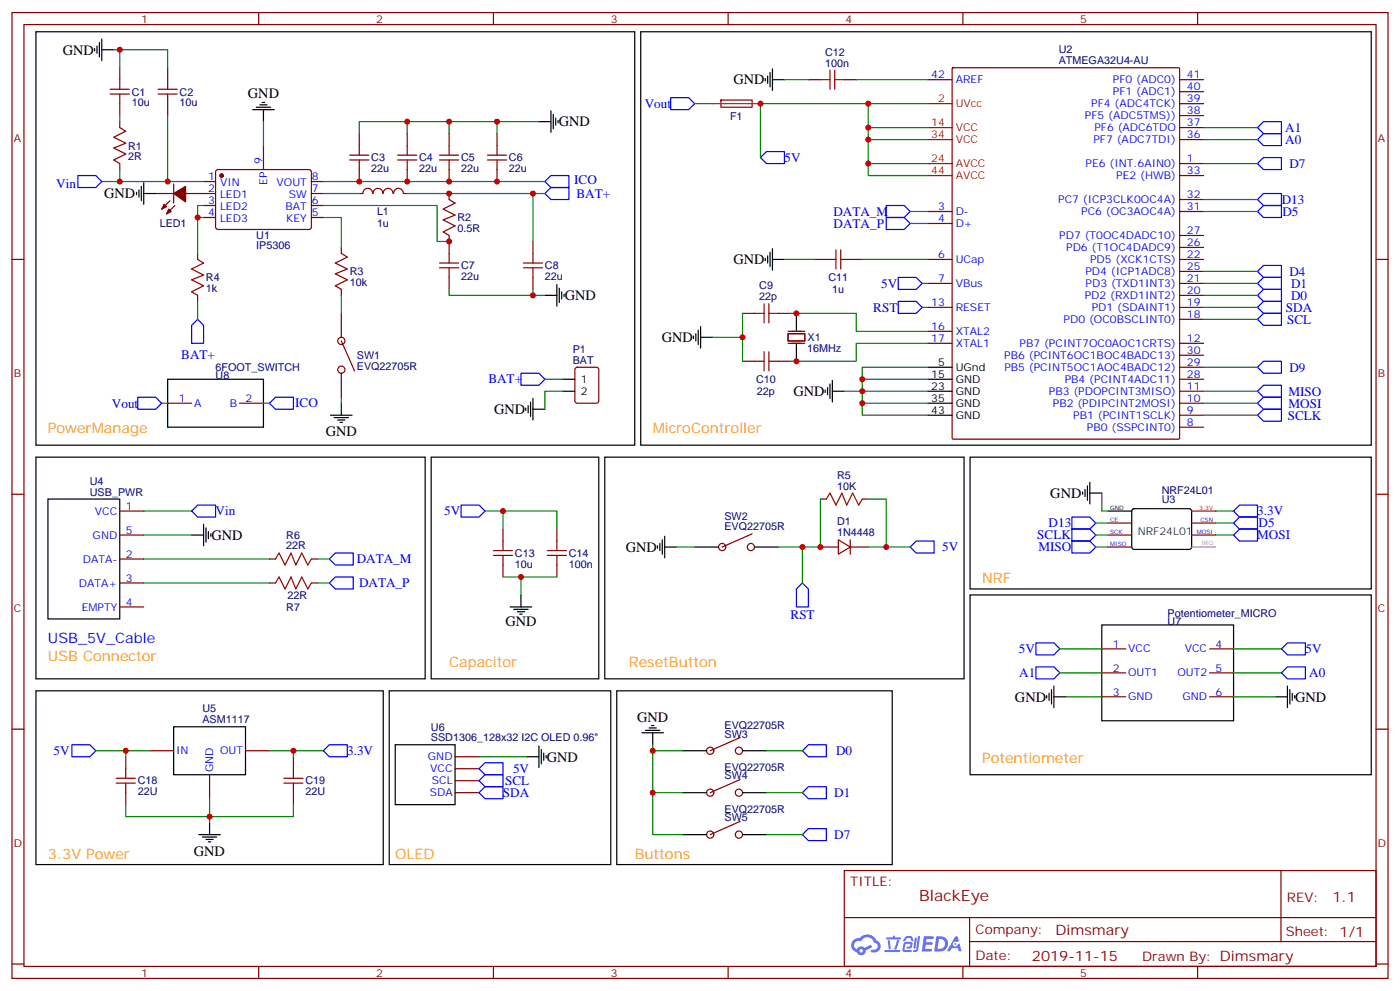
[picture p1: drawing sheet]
<svg xmlns="http://www.w3.org/2000/svg" width="412mm" height="292mm" viewBox="0 0 412 292" stroke-linecap="round" stroke-linejoin="round" font-family="sans-serif">
<path d="M10.6 9.3h176.4v121.8h-176.4zM188.7 9.3h215.2v121.8h-215.2zM10.6 134.6h114.6v65.2h-114.6zM127 134.6h49.4v65.2h-49.4zM178.2 134.6h105.8v65.2h-105.8zM285.8 134.6h118.1v38.8h-118.1zM285.8 175.2h118.1v52.9h-118.1zM10.6 203.4h102.3v51.1h-102.3zM114.7 203.4h65.2v51.1h-65.2zM181.7 203.4h81.1v51.1h-81.1z" fill="none" stroke="#000" stroke-width=".35"/>
<g fill="none" stroke="#870000" stroke-width=".35">
<path d="M3.5 3.7h405.4v284.3h-405.4zM7.1 7.2h398.2v277.3h-398.2zM76.2 3.7v3.5M145.3 3.7v3.5M214.5 3.7v3.5M283.6 3.7v3.5M352.8 3.7v3.5M3.5 76.4h3.6M405.3 76.4h3.6M3.5 145.5h3.6M405.3 145.5h3.6M3.5 214.7h3.6"/>
<path d="M405.3 214.7h3.6M248.7 256.3h156.6v28.2h-156.6zM377.3 256.3v20.9M248.7 270.1h156.5M285.6 277.2h119.6M285.6 270.1v14.2M3.5 283.8h3.6M76.2 284.5v3.5M145.3 284.5v3.5M214.5 284.5v3.5M283.6 284.5v3.5M352.8 284.5v3.5"/>
<path d="M405.3 283.8h3.6"/>
</g>
<g fill="#5487ff">
<path d="M272.1 275.6h2.6l.3 .2-.1 .6h-2l-.1 1h1.6l.4 .4-.4 .3h-1.7l-.2 1.2 1.8 .1 .3 .3-.2 .4h-2.9z"/>
<path d="M281.4 275.7h.7l.4 1.3-.7 .3a.74 .74 0 0 0-1.1 .3 .74 .74 0 0 0 .5 1.1 .74 .74 0 0 0 .9-.7l.5-.3 .7 2.4h-.9l-.2-1h-1.9l-.5 1h-.9z"/>
<path d="M269.5 276.1h.6l-.4 2.9a.31 .31 0 0 1-.3 .3 .31 .31 0 0 1-.3-.3z"/>
<path d="M270.4 275.6h.6l-.5 4a.89 .89 0 0 1-.7 .7 .89 .89 0 0 1-.9-.3l1-.5z"/>
<path d="M266.8 275.8l.6-.2 1.2 .1 .5 1.3-.6 .1-.4-.9-1 .1a.95 .95 0 0 1-1 .8l-.1-.2z"/>
<path d="M266.4 277.5l1.8-.2a1.04 1.04 0 0 1 .6 1.1 1.04 1.04 0 0 1-.8 .9h-.7a.29 .29 0 0 1-.3-.4 .29 .29 0 0 1 .3-.2h.7l.2-.8h-1.4l-.4 1.7 1.9 .1a.29 .29 0 0 1 .3 .3 .29 .29 0 0 1-.3 .3h-2l-.4-.3 .2-2.1z"/>
<path d="M260.5 279.7h4.4a.3 .3 0 0 1 .3 .3 .3 .3 0 0 1-.3 .3h-4.3z"/>
<path d="M264.3 276.8h.6l-.5 1.6a1.02 1.02 0 0 1-.7 1.2l-.2-.3z"/>
<path d="M261.5 276.8h.6l.3 2.4-.3 .3-.3-.2z"/>
<path d="M261.1 276h1.9l.2-.5h.5l-.1 .5h1.5a.29 .29 0 0 1 .3 .3 .29 .29 0 0 1-.3 .3h-3.9z"/>
<path d="M275.8 275.6l-.6 4.5h1.4a2.27 2.27 0 0 0 2.7-2.3 2.27 2.27 0 0 0-2.7-2.2zM276.6 276.4a1.5 1.5 0 0 1 1.8 1.6 1.5 1.5 0 0 1-1.9 1.3h-.3z"/>
<path d="M251.4 276.8a2.09 2.09 0 0 0 1 3.5 1.37 1.37 0 0 0 1.5 .9 1.37 1.37 0 0 0 1.1-1.4l2-1-.5-.7-1.8 1a1.4 1.4 0 0 0-2.3 .4 1.32 1.32 0 0 1-.6-1.9 1.32 1.32 0 0 1 1.9-.4 2.02 2.02 0 0 1 2-1.3 2.02 2.02 0 0 1 1.8 1.6 1.09 1.09 0 0 1 1.1 1.4 1.09 1.09 0 0 1-1.6 .7 .41 .41 0 0 0-.5 .3 .41 .41 0 0 0 .4 .5 1.89 1.89 0 0 0 2.4-1.2 1.89 1.89 0 0 0-1.2-2.4 2.98 2.98 0 0 0-5-.6l-1 .1zM253.2 279.9a.52 .52 0 0 1 1 0 .52 .52 0 0 1-1 0z"/>
<circle cx="281.4" cy="277.9" r=".28"/>
</g>
<g fill="none" stroke="#870000" stroke-width=".35">
<path d="M35.3 19.9v6.4M49.4 19.9v6.4M32.5 27.7h5.6M32.5 26.3h5.6M35.3 35.8v1.8l1.7 1-3.5 1.8 3.5 1.8-3.5 1.4 3.5 1.7-3.5 1.8 1.8 1.1v1.7M35.3 27.7v6.3M46.6 27.7h5.6M46.6 26.3h5.6M49.4 27.7v6.3M105.8 39.3v6.4M119.9 39.3v6.4M132.3 39.3v6.4"/>
<path d="M146.4 39.3v6.4M212.4 29.5h9.1v2l-9.1 .1zM238.1 23.5h3.6M248.7 23.5h3.5M273.4 23.5h7.1M280.5 20.1l.3-.2h66.3l.3 .2 .1 108.8-.2 .3-66.5 .1-.3-.2zM347.5 23.5h7M347.5 37.6h7M347.5 34h7M347.5 30.5h7M347.5 27h7M45.9 57h5.3"/>
<path d="M50.1 59.1l-2.5 2.5M51.2 54.2v5.6M54.7 57h8.8M60 53.4h3.5M63.7 50.1l.5-.2 27.1 .1 .4 .6v16.5l-.7 .5-27.1-.1-.4-.6v-16.3zM77.6 42.9v7M91.7 53.4h3.5M91.7 57h3.5M103 47.1h5.7M103 45.7h5.7M105.8 57h1.1M105.8 47.1v6.3"/>
<path d="M106.9 56.9a1.41 1.41 0 0 1 1.4-1.5 1.41 1.41 0 0 1 1.4 1.6M109.9 56.9a1.41 1.41 0 0 1 1.4-1.5 1.41 1.41 0 0 1 1.4 1.5M112.9 56.9a1.41 1.41 0 0 1 1.4-1.5 1.41 1.41 0 0 1 1.4 1.5M116 56.9a1.41 1.41 0 0 1 1.4-1.5 1.41 1.41 0 0 1 1.4 1.6M117.1 47.1h5.7M117.1 45.7h5.7M118.9 57h1M119.9 47.1v6.3M129.5 47.1h5.6M129.5 45.7h5.6M132.3 47.1v6.3M132.3 57v1.7l1.8 1.1-3.6 1.8 3.6 1.7-3.6 1.4 3.6 1.8-3.6 1.8 1.8 1v8.1"/>
<path d="M143.6 47.1h5.6M143.6 45.7h5.6M146.4 47.1v6.3M347.5 41.1h7M347.5 48.2h7M347.5 58.7h7M347.5 51.7h7M51.5 60.5l-2.5 2.5M58.2 74.6v1.8l1.8 1-3.6 1.8 3.6 1.8-3.6 1.4 3.6 1.7-3.6 1.8 1.8 1.1v1.7M60 60.5h3.5M60 64h3.5M91.7 60.5h3.5"/>
<path d="M91.7 64h3.5M100.5 72.8v1.8l1.8 1.1-3.5 1.7 3.5 1.8-3.5 1.4 3.5 1.8-3.5 1.7 1.7 1.1v1.8M129.5 78.8h5.6M129.5 77.4h5.6M132.3 78.8v6.4M154.2 78.8h5.6M154.2 77.4h5.6M157 71.1v6.3M157 78.8v6.4M239.9 76.4h3.5M250.5 76.4h3.5M273.4 65.8h7.1"/>
<path d="M273.4 62.3h7.1M273.4 76.4h7.1M347.5 62.3h7M347.5 76.4h7M347.5 69.3h7M347.5 72.8h7M347.5 79.9h7M100.5 92.3v7M218.7 92.3h3.5M229.3 92.3h3.5M232.1 98.2h5v2.2h-5zM232.1 97.5h5"/>
<path d="M273.4 97.5h7.1M273.4 83.4h7.1M273.4 90.5h7.1M347.5 83.4h7M347.5 90.5h7M347.5 87h7M347.5 94h7M49.4 118.7h7M70.6 118.7h7M100.5 100.4l3.9 8.8M100.5 109.9v7M169.6 108.3l.4-.2h5.7l.6 .5 .1 9.4-.5 .7h-5.9l-.6-.5-.1-9.4z"/>
<path d="M218.7 106.4h3.5M229.3 106.4h3.5M232.1 101.1h5M273.4 101.1h7.1M347.5 101.1h7M347.5 104.6h7M347.5 108.1h7M347.5 111.7h7M347.5 115.2h7M347.5 118.7h7M347.5 122.2h7M347.5 125.8h7"/>
<path d="M35.3 150.5h7M35.3 157.5h7M148.2 155.8v3.5M164 155.8v3.5M221.5 157.2l-8.8 3.8M241.7 146.9h1.7M246.9 158.9l3.6 2.1-3.6 2.2zM250.5 158.9v4.3M254 146.9h1.8M326.3 157.5h7.1M326.3 154h7.1M351 157.5h7.1"/>
<path d="M351 154h7.1M35.3 164.6h7M35.3 171.6h7M35.3 178.7h7M79.4 164.6h1.7M79.4 171.6h1.7M91.7 164.6h1.8M91.7 171.6h1.8M148.2 166.3v3.6M164 166.3v3.6M241.7 161h5.2M250.5 161h5.3"/>
<path d="M326.3 161h7.1M324.6 191h7M324.6 198.1h7M356.3 191h7.1M356.3 198.1h7.1M218 217.1l-8.8 3.9M324.6 205.1h7M356.3 205.1h7.1M37 222.8v3.5M37 233.4v3.5M44.1 221h7.1M61.7 228.1v7"/>
<path d="M72.3 221h7.1M86.4 222.8v3.5M86.4 233.4v3.5M134.1 233.4h7M134.1 229.8h7M134.1 226.3h7M134.1 222.8h7M218 229.5l-8.8 3.9M218 241.8l-8.8 3.9"/>
<circle cx="100.5" cy="108.8" r="1.06"/>
<circle cx="100.5" cy="100.4" r="1.06"/>
<circle cx="212.7" cy="161" r="1.06"/>
<circle cx="221.2" cy="161" r="1.06"/>
<circle cx="209.2" cy="221" r="1.06"/>
<circle cx="209.2" cy="233.4" r="1.06"/>
<circle cx="217.7" cy="233.4" r="1.06"/>
<circle cx="217.7" cy="221" r="1.06"/>
<circle cx="209.2" cy="245.7" r="1.06"/>
<circle cx="217.7" cy="245.7" r="1.06"/>
</g>
<g fill="#870000" stroke="#870000" stroke-width=".35">
<path d="M48.3 60.1l.7 .8-1.4 .7z"/>
<path d="M49.7 61.6l.7 .7-1.4 .7z"/>
<path d="M51.2 57l3.5-2.1v4.5z"/>
<circle cx="65.3" cy="51.7" r=".53"/>
</g>
<path d="M273.4 37.6h7.1M273.4 30.5h7.1M273.4 51.7h7.1M273.4 48.2h7.1M273.4 41.1h7.1M351 150.5h7.1" fill="none" stroke="#f00" stroke-width=".35"/>
<g fill="none" stroke="#000" stroke-width=".35">
<path d="M27.9 14.3v.7M28.6 13.6v2.1M29.3 12.5v4.3M30 14.6h3.5M30 11.5v6.3M74.4 32.3h6.4M75.5 31.6h4.2M76.6 30.9h2.1M77.3 30.2h.7M77.6 32.3v3.5M158.7 35.8h3.6M162.3 32.6v6.4"/>
<path d="M163 33.7v4.2M163.7 34.7v2.2M164.4 35.5v.7M225.4 23.1v.7M226.1 22.4v2.1M226.8 21.3v4.3M227.5 23.5h3.6M227.5 20.3v6.3M40.2 56.6v.7M40.9 55.9v2.1M41.6 54.9v4.2M42.3 57h3.6"/>
<path d="M42.3 53.8v6.3M225.4 76v.7M226.1 75.3v2.1M226.8 74.3v4.2M227.5 73.2v6.4M227.5 76.4h3.6M160.5 87h3.5M164 83.8v6.3M164.7 84.8v4.3M165.5 85.9v2.1M166.2 86.6v.7M204.3 99v.7"/>
<path d="M205 98.2v2.2M205.7 97.2v4.2M206.4 99.3h3.5M206.4 96.1v6.4M234.6 92.3v4.9M49.4 111.7h28.2v14.1h-28.2zM100.5 118.7v3.5M155.6 119.4v2.1M156.3 118.4v4.2M157 117.3v6.3M165.8 111.7h3.5M165.8 115.2h3.5"/>
<path d="M234.6 101.4v5M243.1 114.8v.7M243.8 114.1v2.1M244.5 113.1v4.2M245.2 115.2h3.5M245.2 112v6.4M273.4 108.1h7.1M273.4 118.7h7.1M273.4 111.7h7.1M273.4 115.2h7.1M97.4 122.2h6.3M98.4 122.9h4.3"/>
<path d="M99.5 123.6h2.1M100.2 124.4h.7M154.9 120.1v.7M157 120.5h3.5M273.4 122.2h7.1M14.1 146.9h21.2v35.3h-21.2zM56.4 157.5h3.6M60 154.3v6.4M60.7 155.4v4.2M61.4 156.5v2.1M62.1 157.2v.7M194.4 160v2.1"/>
<path d="M195.1 158.9v4.3M195.8 157.9v6.3M318.9 144.8v.7M319.6 144.1v2.1M320.3 143.1v4.2M321 145.2h3.6M321 142v6.3M326.3 150.5h7.1M333.6 150l.5-.2h16.5l.4 .7-.1 10.8-.6 .4h-16.5l-.4-.7v-10.5zM150.3 178.7h6.3M151.3 179.4h4.3M153.5 175.2v3.5"/>
<path d="M193.7 160.7v.7M195.8 161h3.5M204.6 161h7.1M222.2 161h7.1M152.4 180.1h2.1M153.1 180.8h.7M324.6 184h38.8v28.2h-38.8zM51.2 214h21.1v14.1h-21.1zM116.4 219.3h17.7v17.6h-17.7zM158.7 219.6v6.4M189.1 215.7h6.3M190.1 215h4.3"/>
<path d="M191.2 214.3h2.1M191.9 213.6h.7M192.3 215.7v3.6M308.3 204.8v.7M309 204.1v2.1M309.7 203v4.3M310.4 205.1h3.6M310.4 202v6.3M375.7 205.1h3.5M379.2 202v6.3M379.9 203v4.3M380.6 204.1v2.1"/>
<path d="M381.4 204.8v.7M155.2 222.8h3.5M159.5 220.7v4.2M160.2 221.7v2.1M160.9 222.4v.7M201.1 221h7M201.1 233.4h7M218.7 221h7.1M218.7 233.4h7.1M58.6 245.7h6.3M59.6 246.4h4.3M60.7 247.1h2.1"/>
<path d="M61.4 247.8h.7M61.7 242.2v3.5M201.1 245.7h7M218.7 245.7h7.1"/>
</g>
<g fill="none" stroke="#a10000" stroke-width=".35">
<path d="M241.7 23.5h2.8M244.5 20.6v5.7M245.9 20.6v5.7M245.9 23.5h2.8M243.4 76.4h2.8M246.2 73.6v5.6M247.6 73.6v5.6M247.6 76.4h2.9M222.2 92.3h2.9M225.1 89.4v5.7M226.5 92.3h2.8M226.5 89.4v5.7"/>
<path d="M222.2 106.4h2.9M225.1 103.5v5.7M226.5 103.5v5.7M226.5 106.4h2.8M148.2 159.3v2.8M164 159.3v2.8M243.4 146.9l1.1-1.7 1.7 3.5 1.8-3.5 1.4 3.5 1.8-3.5 1.7 3.5 1.1-1.8M81.1 164.6l1.1-1.8 1.8 3.5 1.7-3.5 1.4 3.5 1.8-3.5 1.8 3.5 1-1.7M81.1 171.6l1.1-1.7 1.8 3.5 1.7-3.5 1.4 3.5 1.8-3.5 1.8 3.5 1-1.8M145.3 163.5h5.7M145.3 162.1h5.7M148.2 163.5v2.8"/>
<path d="M161.2 163.5h5.7M161.2 162.1h5.7M164 163.5v2.8M34.2 230.5h5.7M34.2 229.1h5.7M37 226.3v2.8M37 230.5v2.9M83.6 230.5h5.7M83.6 229.1h5.7M86.4 226.3v2.8M86.4 230.5v2.9"/>
</g>
<path d="M209.9 30.5h14.1" fill="none" stroke="#8c2424" stroke-width=".35"/>
<path d="M351 161h7.1" fill="none" stroke="#999" stroke-width=".35"/>
<g fill="none" stroke="#00f" stroke-width=".35">
<path d="M197.6 28.8h5.2l1.8 1.7-1.8 1.8h-5.2zM370.4 37.6l1.8-1.8h5.3v3.5h-5.3zM22.9 51.7h5.3l1.8 1.7-1.8 1.8h-5.3zM160.5 57l1.8-1.8h5.3v3.5h-5.3zM160.5 53.4l1.8-1.7h5.3v3.5h-5.3zM224 46.4l1.8-1.8h5.3v3.6h-5.3zM370.4 41.1l1.8-1.8h5.3v3.6h-5.3zM370.4 48.2l1.8-1.8h5.3v3.5h-5.3zM370.4 58.7l1.8-1.7h5.3v3.5h-5.3zM261.1 60.5h5.2l1.8 1.8-1.8 1.7h-5.2zM261.1 64h5.2l1.8 1.8-1.8 1.8h-5.2zM370.4 79.9l1.8-1.8h5.3v3.6h-5.3z"/>
<path d="M370.4 62.3l1.8-1.8h5.3v3.5h-5.3zM58.2 94l1.8 1.8v5.3h-3.6v-5.3zM264.6 81.7h5.3l1.7 1.7-1.7 1.8h-5.3zM264.6 88.7h5.3l1.7 1.8-1.7 1.8h-5.3zM370.4 94l1.8-1.7h5.3v3.5h-5.3zM370.4 90.5l1.8-1.8h5.3v3.6h-5.3zM370.4 87l1.8-1.8h5.3v3.5h-5.3zM370.4 83.4l1.8-1.7h5.3v3.5h-5.3zM40.6 116.9h5.3l1.7 1.8-1.7 1.8h-5.3zM79.4 118.7l1.7-1.8h5.3v3.6h-5.3zM153.5 109.9h5.2l1.8 1.8-1.8 1.7h-5.2zM370.4 115.2l1.8-1.8h5.3v3.5h-5.3z"/>
<path d="M370.4 118.7l1.8-1.8h5.3v3.6h-5.3zM370.4 108.1l1.8-1.7h5.3v3.5h-5.3zM370.4 122.2l1.8-1.7h5.3v3.5h-5.3zM56.4 150.5l1.8-1.8h5.3v3.5h-5.3zM135.8 148.7h5.3l1.8 1.8-1.8 1.7h-5.3zM315.7 159.3h5.3l1.8 1.7-1.8 1.8h-5.3zM315.7 155.8h5.3l1.8 1.7-1.8 1.8h-5.3zM315.7 152.2h5.3l1.8 1.8-1.8 1.8h-5.3zM363.4 157.5l1.7-1.7h5.3v3.5h-5.3zM363.4 154l1.7-1.8h5.3v3.6h-5.3zM365.1 148.7h5.3v3.5h-5.3l-1.7-1.7zM97 164.6l1.8-1.8h5.3v3.5h-5.3z"/>
<path d="M97 171.6l1.8-1.7h5.3v3.5h-5.3zM236.4 171.6l1.7 1.8v5.3h-3.5v-5.3zM268.1 161l1.8-1.7h5.3v3.5h-5.3zM305.2 189.3h5.2l1.8 1.7-1.8 1.8h-5.2zM305.2 196.3h5.2l1.8 1.8-1.8 1.7h-5.2zM377.5 191l1.7-1.7h5.3v3.5h-5.3zM377.5 198.1l1.7-1.8h5.3v3.5h-5.3zM21.2 219.3h5.3l1.7 1.7-1.7 1.8h-5.3zM95.2 221l1.8-1.7h5.3v3.5h-5.3zM141.1 233.4l1.8-1.8h5.3v3.5h-5.3zM141.1 229.8l1.8-1.7h5.3v3.5h-5.3zM141.1 226.3l1.8-1.8h5.3v3.6h-5.3z"/>
<path d="M236.4 221l1.7-1.7h5.3v3.5h-5.3zM236.4 233.4l1.7-1.8h5.3v3.5h-5.3zM236.4 245.7l1.7-1.8h5.3v3.6h-5.3z"/>
</g>
<g fill="none" stroke="#008700" stroke-width=".35">
<path d="M33.5 14.6h15.9v5.3M35.3 14.6v5.3M35.3 34v1.8M49.4 34v19.4M77.6 35.8v7.1M119.9 35.8v3.5M132.3 35.8v3.5M146.4 35.8v3.5M158.7 35.8h-52.9v3.5M204.6 30.5h5.3M231.1 23.5h7M252.2 23.5h21.2"/>
<path d="M255.8 30.5v7.1h17.6M255.8 37.6v3.5h17.6M273.4 30.5h-49.4v15.9M354.5 37.6h15.9M30 53.4h30M35.3 49.9v3.5M95.2 53.4h65.3M95.2 57h10.6M119.9 57h40.6M157 57v14.1M255.8 41.1v7.1h17.6M255.8 48.2v3.5h17.6"/>
<path d="M354.5 41.1h15.9M354.5 48.2h15.9M354.5 58.7h15.9M58.2 64v10.6M60 60.5h-1.8v3.5h1.8M95.2 60.5h33.6v10.6h3.5M95.2 64h5.3v8.8M231.1 76.4h8.8M254 76.4h19.4M268.1 62.3h5.3M268.1 65.8h5.3M354.5 62.3h15.9"/>
<path d="M354.5 79.9h15.9M58.2 88.7v5.3M100.5 87v5.3M132.3 85.2v1.8h28.2M157 85.2v1.8M209.9 99.3h8.8M218.7 92.3v14.1M232.8 92.3h19.4v5.2h21.2M271.6 83.4h1.8M271.6 90.5h1.8M354.5 83.4h15.9M354.5 90.5h15.9"/>
<path d="M354.5 94h15.9M354.5 87h15.9M47.6 118.7h1.8M77.6 118.7h1.8M100.5 116.9v1.8M160.5 111.7h5.3M165.8 115.2h-5.3v5.3M254 111.7h19.4M254 118.7h19.4M273.4 108.1h-19.4v7.1h-5.3M273.4 115.2h-19.4v7h19.4M273.4 101.1h-21.2v5.3h-19.4"/>
<path d="M354.5 118.7h15.9M354.5 115.2h15.9M354.5 108.1h15.9M354.5 122.2h15.9M42.3 150.5h14.1M42.3 157.5h14.1M142.9 150.5h21.1v5.3M148.2 150.5v5.3M241.7 146.9v14.1h-12.4M255.8 146.9h5.3v14.1M322.8 157.5h3.5M322.8 154h3.5"/>
<path d="M324.6 145.2v5.3h1.7M358.1 150.5h5.3M358.1 157.5h5.3M358.1 154h5.3M42.3 164.6h37.1M42.3 171.6h37.1M93.5 164.6h3.5M93.5 171.6h3.5M148.2 169.9h5.3v5.3M153.5 169.9h10.5M199.3 161h5.3M236.4 161v10.6"/>
<path d="M255.8 161h12.3M322.8 161h3.5M312.2 191h12.4M312.2 198.1h12.4M363.4 191h14.1M363.4 198.1h14.1M192.3 219.3v1.7h8.8M314 205.1h10.6M363.4 205.1h12.3M28.2 221h15.9M37 236.9v3.5h49.4v-3.5M37 221v1.8"/>
<path d="M61.7 235.1v7.1M79.4 221h15.8M86.4 221v1.8M141.1 222.8h14.1M192.3 221v12.4h8.8M192.3 233.4v12.3h8.8M225.8 221h10.6M225.8 233.4h10.6M225.8 245.7h10.6"/>
</g>
<g fill="#c00">
<circle cx="192.3" cy="221" r=".88"/>
<circle cx="224" cy="30.5" r=".88"/>
<circle cx="255.8" cy="30.5" r=".88"/>
<circle cx="86.4" cy="221" r=".88"/>
<circle cx="61.7" cy="240.4" r=".88"/>
<circle cx="37" cy="221" r=".88"/>
<circle cx="148.2" cy="150.5" r=".88"/>
<circle cx="255.8" cy="41.1" r=".88"/>
<circle cx="241.7" cy="161" r=".88"/>
<circle cx="261.1" cy="161" r=".88"/>
<circle cx="218.7" cy="99.3" r=".88"/>
<circle cx="254" cy="115.2" r=".88"/>
<circle cx="132.3" cy="71.1" r=".88"/>
<circle cx="146.4" cy="53.4" r=".88"/>
<circle cx="119.9" cy="35.8" r=".88"/>
<circle cx="119.9" cy="53.4" r=".88"/>
<circle cx="132.3" cy="53.4" r=".88"/>
<circle cx="105.8" cy="53.4" r=".88"/>
<circle cx="35.3" cy="14.6" r=".88"/>
<circle cx="35.3" cy="53.4" r=".88"/>
<circle cx="49.4" cy="53.4" r=".88"/>
<circle cx="132.3" cy="35.8" r=".88"/>
<circle cx="146.4" cy="35.8" r=".88"/>
<circle cx="157" cy="87" r=".88"/>
<circle cx="132.3" cy="57" r=".88"/>
<circle cx="157" cy="57" r=".88"/>
<circle cx="58.2" cy="64" r=".88"/>
<circle cx="254" cy="111.7" r=".88"/>
<circle cx="254" cy="118.7" r=".88"/>
<circle cx="234.6" cy="92.3" r=".88"/>
<circle cx="234.6" cy="106.4" r=".88"/>
<circle cx="236.4" cy="161" r=".88"/>
<circle cx="255.8" cy="37.6" r=".88"/>
<circle cx="255.8" cy="48.2" r=".88"/>
<circle cx="153.5" cy="169.9" r=".88"/>
<circle cx="192.3" cy="233.4" r=".88"/>
</g>
<text font-size="4.6" fill="#800" x="270.8" y="265.3">BlackEye</text>
<g font-size="4.2">
<text x="18.5" y="16.1">GND</text>
<text x="73" y="29">GND</text>
<text x="216.1" y="24.9">GND</text>
<text x="164.6" y="37.2">GND</text>
<text x="30.7" y="58.4">GND</text>
<text x="216.1" y="77.8">GND</text>
<text x="166.3" y="88.4">GND</text>
<text x="194.9" y="100.7">GND</text>
<text x="233.7" y="116.6">GND</text>
<text x="145.5" y="121.9">GND</text>
<text x="96" y="128.3">GND</text>
<text x="309.4" y="146.6">GND</text>
<text x="62.3" y="158.9">GND</text>
<text x="184.3" y="162.5">GND</text>
<text x="148.9" y="184.3">GND</text>
<text x="299" y="206.6">GND</text>
<text x="381.5" y="206.6">GND</text>
<text x="187.7" y="212.6">GND</text>
<text x="161" y="224.2">GND</text>
<text x="57.1" y="251.9">GND</text>
</g>
<g font-size="4.2" fill="#f90">
<text x="14.1" y="127.5">PowerManage</text>
<text x="192.3" y="127.5">MicroController</text>
<text x="289.3" y="171.6">NRF</text>
<text x="14.1" y="194.6">USB Connector</text>
<text x="132.3" y="196.3">Capacitor</text>
<text x="185.2" y="196.3">ResetButton</text>
<text x="289.3" y="224.5">Potentiometer</text>
<text x="14.1" y="252.8">3.3V Power</text>
<text x="116.4" y="252.8">OLED</text>
<text x="187" y="252.8">Buttons</text>
</g>
<text font-size="4.2" fill="#00f" x="14.1" y="189.3">USB_5V_Cable</text>
<g font-size="4.2" fill="#800">
<text x="392.5" y="265.6">1.1</text>
<text x="310.9" y="275.1">Dimsmary</text>
<text x="304" y="282.9">2019-11-15</text>
</g>
<g font-size="3.9" fill="#00f">
<text x="189.9" y="31.8">Vout</text>
<text x="378.6" y="38.9">A1</text>
<text x="231.1" y="47.6">5V</text>
<text x="378.6" y="42.4">A0</text>
<text x="379.8" y="49.5">D7</text>
<text x="16.6" y="55.2">Vin</text>
<text x="169.1" y="54.2">ICO</text>
<text x="169.8" y="58.2">BAT+</text>
<text x="245.5" y="63.5">DATA_M</text>
<text x="377.6" y="60">D13</text>
<text x="377.8" y="63.5">D5</text>
<text x="245.5" y="67">DATA_P</text>
<text x="379.8" y="81.2">D4</text>
<text x="259.6" y="84.7">5V</text>
<text x="380.3" y="88.2">D0</text>
<text x="380.3" y="84.7">D1</text>
<text x="257.2" y="91.7">RST</text>
<text x="378.8" y="91.7">SDA</text>
<text x="379.2" y="95.3">SCL</text>
<text x="53.4" y="105.8">BAT+</text>
<text x="143.9" y="112.9">BAT+</text>
<text x="379.8" y="109.4">D9</text>
<text x="87" y="119.9">ICO</text>
<text x="379.6" y="116.5">MISO</text>
<text x="33" y="120">Vout</text>
<text x="379.3" y="123.5">SCLK</text>
<text x="379.5" y="120">MOSI</text>
<text x="63.5" y="151.7">Vin</text>
<text x="130.9" y="151.7">5V</text>
<text x="308.9" y="155.2">D13</text>
<text x="370.4" y="151.7">3.3V</text>
<text x="370.7" y="155.2">D5</text>
<text x="305.5" y="158.8">SCLK</text>
<text x="370.3" y="158.8">MOSI</text>
<text x="105.1" y="165.8">DATA_M</text>
<text x="277.5" y="162.3">5V</text>
<text x="305.9" y="162.3">MISO</text>
<text x="105.8" y="172.9">DATA_P</text>
<text x="232.9" y="182.1">RST</text>
<text x="300.1" y="192.3">5V</text>
<text x="384.6" y="192.3">5V</text>
<text x="300.2" y="199.3">A1</text>
<text x="385.7" y="199.4">A0</text>
<text x="15.8" y="222.2">5V</text>
<text x="102.3" y="222.2">3.3V</text>
<text x="151.1" y="227.6">5V</text>
<text x="246.3" y="222.3">D0</text>
<text x="148.8" y="231.1">SCL</text>
<text x="148.1" y="234.7">SDA</text>
<text x="245.8" y="234.7">D1</text>
<text x="245.8" y="247">D7</text>
</g>
<g font-size="3.9" fill="#800">
<text x="250.5" y="260.9">TITLE:</text>
<text x="379.1" y="265.6">REV:</text>
<text x="287.4" y="275.1">Company:</text>
<text x="378.7" y="275.7">Sheet: 1/1</text>
<text x="287.4" y="282.8">Date:</text>
<text x="336.4" y="282.8">Drawn By: Dimsmary</text>
</g>
<g font-size="3.2" fill="#800">
<text x="41.6" y="6.7">1</text>
<text x="110.8" y="6.7">2</text>
<text x="179.9" y="6.7">3</text>
<text x="249.1" y="6.7">4</text>
<text x="318.2" y="6.7">5</text>
<text x="4.1" y="41.8">A</text>
<text x="405.9" y="41.8">A</text>
<text x="4.1" y="110.9">B</text>
<text x="405.9" y="110.9">B</text>
<text x="4.1" y="180.1">C</text>
<text x="405.9" y="180.1">C</text>
<text x="4.1" y="249.2">D</text>
<text x="405.9" y="249.2">D</text>
<text x="41.6" y="287.5">1</text>
<text x="110.8" y="287.5">2</text>
<text x="179.9" y="287.5">3</text>
<text x="249.1" y="287.5">4</text>
<text x="318.2" y="287.5">5</text>
</g>
<g font-size="3.2" fill="#000080">
<text x="243.1" y="16.4">C12</text>
<text x="311.9" y="15.5">U2</text>
<text x="243.1" y="19.6">100n</text>
<text x="311.9" y="18.8">ATMEGA32U4-AU</text>
<text x="38.8" y="28.1">C1</text>
<text x="52.9" y="28.1">C2</text>
<text x="38.8" y="31.3">10u</text>
<text x="52.9" y="31.3">10u</text>
<text x="215" y="35.2">F1</text>
<text x="37.7" y="47.2">2R</text>
<text x="37.7" y="44">R1</text>
<text x="109.4" y="47.5">C3</text>
<text x="123.5" y="47.5">C4</text>
<text x="135.8" y="47.5">C5</text>
<text x="149.9" y="47.5">C6</text>
<text x="109.4" y="50.7">22u</text>
<text x="123.5" y="50.7">22u</text>
<text x="135.8" y="50.7">22u</text>
<text x="149.9" y="50.7">22u</text>
<text x="111.1" y="63.4">L1</text>
<text x="134.8" y="65.2">R2</text>
<text x="47" y="66.9">LED1</text>
<text x="75.5" y="70.4">U1</text>
<text x="111.1" y="67">1u</text>
<text x="134.8" y="68.3">0.5R</text>
<text x="75.5" y="73.3">IP5306</text>
<text x="60.7" y="82.8">R4</text>
<text x="103" y="81.1">R3</text>
<text x="135.8" y="82.4">22u</text>
<text x="135.8" y="79.3">C7</text>
<text x="160.5" y="82.4">22u</text>
<text x="160.5" y="79.3">C8</text>
<text x="244" y="82.8">C11</text>
<text x="60.7" y="86">1k</text>
<text x="103" y="84.2">10k</text>
<text x="223.7" y="88.4">22p</text>
<text x="223.7" y="85.1">C9</text>
<text x="245.1" y="86.3">1u</text>
<text x="237.9" y="100.5">X1</text>
<text x="105.1" y="105.8">SW1</text>
<text x="168.7" y="107.1">BAT</text>
<text x="168.7" y="103.8">P1</text>
<text x="237.8" y="103.7">16MHz</text>
<text x="63.5" y="109.2">6FOOT_SWITCH</text>
<text x="63.5" y="111.7">U8</text>
<text x="105.1" y="108.9">EVQ22705R</text>
<text x="222.8" y="112.8">C10</text>
<text x="222.9" y="116.3">22p</text>
<text x="26.5" y="142.7">U4</text>
<text x="246.6" y="141">R5</text>
<text x="26.5" y="145.9">USB_PWR</text>
<text x="246.6" y="144.1">10K</text>
<text x="342.2" y="145.5">NRF24L01</text>
<text x="342.2" y="148">U3</text>
<text x="213.4" y="153">SW2</text>
<text x="246.6" y="154.7">D1</text>
<text x="84.3" y="161.7">22R</text>
<text x="84.3" y="158.6">R6</text>
<text x="213.4" y="156.1">EVQ22705R</text>
<text x="246.6" y="157.9">1N4448</text>
<text x="151.7" y="167.1">10u</text>
<text x="151.7" y="164">C13</text>
<text x="167.6" y="167.1">100n</text>
<text x="167.6" y="164">C14</text>
<text x="84.3" y="179.9">R7</text>
<text x="84.7" y="176.3">22R</text>
<text x="344" y="181.5">Potentiometer_MICRO</text>
<text x="344" y="184">U7</text>
<text x="59.6" y="209.7">U5</text>
<text x="59.6" y="212.9">ASM1117</text>
<text x="126.9" y="215.2">U6</text>
<text x="213.4" y="214.7">EVQ22705R</text>
<text x="126.9" y="218.2">SSD1306_128x32 I2C OLED 0.96&quot;</text>
<text x="213.4" y="217.1">SW3</text>
<text x="213.4" y="227">EVQ22705R</text>
<text x="40.6" y="230.9">C18</text>
<text x="90" y="230.9">C19</text>
<text x="213.4" y="229.5">SW4</text>
<text x="40.6" y="234.1">22U</text>
<text x="90" y="234.1">22U</text>
<text x="213.4" y="239.4">EVQ22705R</text>
<text x="213.4" y="241.8">SW5</text>
</g>
<g font-size="3.2" fill="#00f">
<text x="274.3" y="23.1">42</text>
<text x="349.6" y="23.1">41</text>
<text x="281.5" y="24.5">AREF</text>
<text x="327.8" y="28">PF1 (ADC1)</text>
<text x="327.8" y="24.5">PF0 (ADC0)</text>
<text x="349.6" y="26.6">40</text>
<text x="319.6" y="35.1">PF5 (ADC5TMS))</text>
<text x="321.5" y="31.6">PF4 (ADC4TCK)</text>
<text x="349.6" y="33.7">38</text>
<text x="349.6" y="30.2">39</text>
<text x="322.4" y="38.6">PF6 (ADC6TDO</text>
<text x="349.6" y="40.7">36</text>
<text x="349.6" y="37.2">37</text>
<text x="322.1" y="42.2">PF7 (ADC7TDI)</text>
<text x="349.6" y="47.8">1</text>
<text x="61.3" y="53.1">1</text>
<text x="77.3" y="48.2" transform="rotate(-90 77.3 48.2)">9</text>
<text x="91.9" y="53.1">8</text>
<text x="319.8" y="49.2">PE6 (INT.6AIN0)</text>
<text x="328.8" y="52.7">PE2 (HWB)</text>
<text x="349.6" y="51.3">33</text>
<text x="61.3" y="56.6">2</text>
<text x="64.8" y="54.9">VIN</text>
<text x="64.8" y="58.4">LED1</text>
<text x="78.7" y="54.5" transform="rotate(-90 78.7 54.5)">EP</text>
<text x="81.5" y="54.9">VOUT</text>
<text x="85.1" y="58.4">SW</text>
<text x="91.9" y="56.6">7</text>
<text x="311.7" y="59.8">PC7 (ICP3CLK0OC4A)</text>
<text x="349.6" y="58.4">32</text>
<text x="61.3" y="60.1">3</text>
<text x="61.3" y="63.7">4</text>
<text x="64.8" y="61.9">LED2</text>
<text x="64.8" y="65.4">LED3</text>
<text x="84.1" y="61.9">BAT</text>
<text x="84.3" y="65.4">KEY</text>
<text x="91.9" y="63.7">5</text>
<text x="91.9" y="60.1">6</text>
<text x="276.3" y="65.4">4</text>
<text x="276.3" y="61.9">3</text>
<text x="281.5" y="63.3">D-</text>
<text x="318.5" y="63.3">PC6 (OC3AOC4A)</text>
<text x="349.6" y="61.9">31</text>
<text x="281.5" y="66.9">D+</text>
<text x="312" y="70.4">PD7 (T0OC4DADC10)</text>
<text x="349.6" y="69">27</text>
<text x="276.3" y="76">6</text>
<text x="281.5" y="77.4">UCap</text>
<text x="314.1" y="73.9">PD6 (T1OC4DADC9)</text>
<text x="321.1" y="77.4">PD5 (XCK1CTS)</text>
<text x="349.6" y="72.5">26</text>
<text x="349.6" y="76">22</text>
<text x="276.3" y="83.1">7</text>
<text x="319.7" y="81">PD4 (ICP1ADC8)</text>
<text x="349.6" y="79.6">25</text>
<text x="349.6" y="83.1">21</text>
<text x="281.5" y="84.5">VBus</text>
<text x="319.5" y="88">PD2 (RXD1INT2)</text>
<text x="319.8" y="84.5">PD3 (TXD1INT3)</text>
<text x="349.6" y="86.6">20</text>
<text x="274.3" y="90.1">13</text>
<text x="281.5" y="91.5">RESET</text>
<text x="313.3" y="95.1">PD0 (OC0BSCLINT0)</text>
<text x="321.6" y="91.5">PD1 (SDAINT1)</text>
<text x="349.6" y="90.1">19</text>
<text x="349.6" y="93.7">18</text>
<text x="274.3" y="97.2">16</text>
<text x="274.3" y="100.7">17</text>
<text x="281.5" y="98.6">XTAL2</text>
<text x="349.6" y="100.7">12</text>
<text x="281.5" y="102.1">XTAL1</text>
<text x="295.8" y="105.7">PB6 (PCINT6OC1BOC4BADC13)</text>
<text x="300.3" y="102.1">PB7 (PCINT7OC0AOC1CRTS)</text>
<text x="349.6" y="104.2">30</text>
<text x="349.6" y="107.8">29</text>
<text x="295.8" y="109.2">PB5 (PCINT5OC1AOC4BADC12)</text>
<text x="313.7" y="112.7">PB4 (PCINT4ADC11)</text>
<text x="349.6" y="111.3">28</text>
<text x="52.7" y="118.4">1</text>
<text x="57.1" y="119.8">A</text>
<text x="67.7" y="119.8">B</text>
<text x="72.3" y="118.4">2</text>
<text x="309" y="116.2">PB3 (PDOPCINT3MISO)</text>
<text x="310.1" y="119.8">PB2 (PDIPCINT2MOSI)</text>
<text x="349.6" y="114.8">11</text>
<text x="349.6" y="118.4">10</text>
<text x="316.2" y="123.3">PB1 (PCINT1SCLK)</text>
<text x="349.6" y="121.9">9</text>
<text x="349.6" y="125.4">8</text>
<text x="320.2" y="126.8">PB0 (SSPCINT0)</text>
<text x="28" y="151.5">VCC</text>
<text x="37" y="150.1">1</text>
<text x="27.3" y="158.6">GND</text>
<text x="37" y="157.2">5</text>
<text x="24.4" y="165.6">DATA-</text>
<text x="37" y="164.2">2</text>
<text x="23.2" y="172.7">DATA+</text>
<text x="37" y="171.3">3</text>
<text x="24.1" y="179.7">EMPTY</text>
<text x="37" y="178.3">4</text>
<text x="327.8" y="190.7">1</text>
<text x="358.1" y="190.7">4</text>
<text x="327.8" y="197.7">2</text>
<text x="332.3" y="192.1">VCC</text>
<text x="349" y="192.1">VCC</text>
<text x="358.1" y="197.7">5</text>
<text x="332.3" y="199.1">OUT1</text>
<text x="346.8" y="199.1">OUT2</text>
<text x="327.8" y="204.8">3</text>
<text x="332.3" y="206.2">GND</text>
<text x="348.3" y="206.2">GND</text>
<text x="358.1" y="204.8">6</text>
<text x="51.9" y="222.1">IN</text>
<text x="62.8" y="227.4" transform="rotate(-90 62.8 227.4)">GND</text>
<text x="64.8" y="222.1">OUT</text>
<text x="126.1" y="223.8">GND</text>
<text x="126.7" y="227.4">VCC</text>
<text x="127.2" y="230.9">SCL</text>
<text x="126.6" y="234.4">SDA</text>
</g>
<g font-size="3.2" fill="#f00">
<text x="276.3" y="30.2">2</text>
<text x="281.5" y="31.6">UVcc</text>
<text x="274.3" y="40.7">34</text>
<text x="274.3" y="37.2">14</text>
<text x="281.5" y="38.6">VCC</text>
<text x="274.3" y="47.8">24</text>
<text x="281.5" y="42.2">VCC</text>
<text x="274.3" y="51.3">44</text>
<text x="281.5" y="52.7">AVCC</text>
<text x="281.5" y="49.2">AVCC</text>
</g>
<g font-size="3.2">
<text x="276.3" y="107.8">5</text>
<text x="171.1" y="112.7">1</text>
<text x="274.3" y="111.3">15</text>
<text x="281.5" y="109.2">UGnd</text>
<text x="281.5" y="112.7">GND</text>
<text x="171.1" y="116.2">2</text>
<text x="274.3" y="118.4">35</text>
<text x="274.3" y="114.8">23</text>
<text x="281.5" y="119.8">GND</text>
<text x="281.5" y="116.2">GND</text>
<text x="274.3" y="121.9">43</text>
<text x="281.5" y="123.3">GND</text>
</g>
<text font-size="3.2" fill="#333" x="335.1" y="157.5">NRF24L01</text>
<text font-size="1.8" x="327" y="150.1">GND</text>
<g font-size="1.8" fill="#00f">
<text x="327" y="153.6">CE</text>
<text x="353.6" y="153.6">CSN</text>
<text x="327" y="157.2">SCK</text>
<text x="327" y="160.7">MISO</text>
<text x="352.5" y="157.2">MOSI</text>
</g>
<text font-size="1.8" fill="#f00" x="353.3" y="150.1">3,3V</text>
<text font-size="1.8" fill="#999" x="354" y="160.3">IRQ</text>
</svg>
